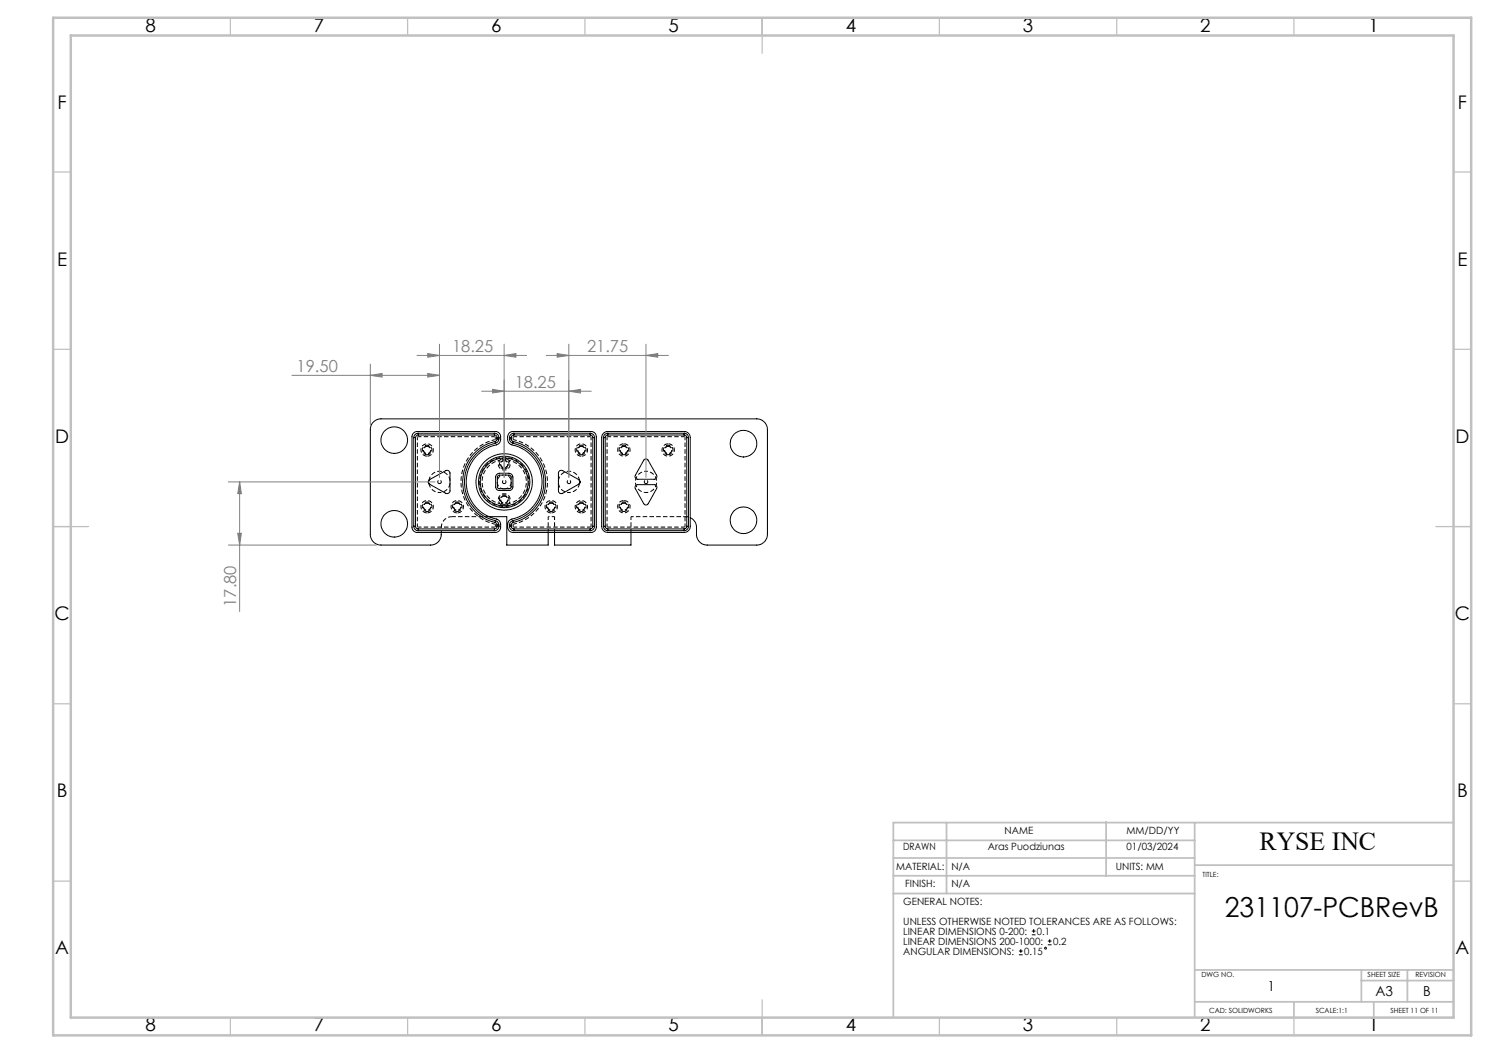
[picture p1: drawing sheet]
<svg xmlns="http://www.w3.org/2000/svg" width="420mm" height="297mm" viewBox="0 0 420 297" stroke-linecap="round" stroke-linejoin="round" font-family="sans-serif">
<g fill="none" stroke="#000" stroke-width=".28" stroke-dasharray="1.3 .6" stroke-linecap="butt">
<path d="M118 123.2l-.3 .2M124 136.4a.5 .5 0 0 0 .4-.7 .5 .5 0 0 0-.8-.1 .5 .5 0 0 0 .2 .8h.2M139.5 124l.2-.2M139.7 123.4l-.2-.2M139.7 123.8v-.4M142.2 136.4a.5 .5 0 0 0 .5-.7 .5 .5 0 0 0-.8-.1 .5 .5 0 0 0 .1 .8h.2M144.7 123.4l.3-.2M144.7 123.8v-.4M144.9 124l-.2-.2M160.5 136.4a.5 .5 0 0 0 .4-.7 .5 .5 0 0 0-.8-.1 .5 .5 0 0 0 .2 .8h.2M166.5 123.2l.2 .2M171.2 123.4l.3-.2"/>
<path d="M182.2 136.4a.5 .5 0 0 0 .5-.7 .5 .5 0 0 0-.8-.1 .5 .5 0 0 0 .1 .8h.2M193 123.2l.2 .2M117.7 148.4l.3 .3M139.5 148.7l.2-.3M139.7 148.1l-.2-.3M139.7 148.4v-.3M144.7 148.1l.2-.3M144.7 148.4v-.3M145 148.7l-.3-.3M166.7 148.4l-.2 .3M171.5 148.7l-.3-.3M193 148.7l.2-.3"/>
</g>
<path d="M118 123.2h21.5M139.5 124a12.2 12.2 0 0 0-9.5 11.9 12.2 12.2 0 0 0 9.5 11.9M144.9 124a12.2 12.2 0 0 1 9.5 11.9 12.2 12.2 0 0 1-9.5 11.9M166.5 123.2h-21.5M171.5 123.2h21.5M118 148.7h21.5M166.5 148.7h-21.5M171.5 148.7h21.5" fill="none" stroke="#000" stroke-width=".28" stroke-dasharray="1.3 .6" stroke-dashoffset=".4" stroke-linecap="butt"/>
<path d="M117.7 148.4v-25M166.7 148.4v-25M171.2 148.4v-25M178 145.7h15.5M193.2 148.4v-25" fill="none" stroke="#000" stroke-width=".28" stroke-dasharray="1.3 .6" stroke-dashoffset=".5" stroke-linecap="butt"/>
<path d="M120.5 128.7a1.75 1.75 0 0 1-1.6-2.5 1.75 1.75 0 0 1 2.9-.4 1.75 1.75 0 0 1-.9 2.8l-.4 .1M164 128.7a1.75 1.75 0 0 0 1.6-2.5 1.75 1.75 0 0 0-3-.4 1.75 1.75 0 0 0 1 2.8l.4 .1M176 125.2a1.75 1.75 0 0 1 1.6 2.5 1.75 1.75 0 0 1-3 .3 1.75 1.75 0 0 1 1-2.8h.4M188.5 125.2a1.75 1.75 0 0 1 1.6 2.5 1.75 1.75 0 0 1-3 .3 1.75 1.75 0 0 1 1-2.8h.4M120.5 144.7a1.75 1.75 0 0 1-1.6-2.5 1.75 1.75 0 0 1 2.9-.4 1.75 1.75 0 0 1-.9 2.8l-.4 .1M129 144.7a1.75 1.75 0 0 1-1.6-2.5 1.75 1.75 0 0 1 2.9-.4 1.75 1.75 0 0 1-.9 2.8l-.4 .1M155.5 144.7a1.75 1.75 0 0 0 1.6-2.5 1.75 1.75 0 0 0-3-.4 1.75 1.75 0 0 0 1 2.8l.4 .1M164 144.7a1.75 1.75 0 0 0 1.6-2.5 1.75 1.75 0 0 0-3-.4 1.75 1.75 0 0 0 1 2.8l.4 .1M176 141.2a1.75 1.75 0 0 1 1.6 2.5 1.75 1.75 0 0 1-3 .3 1.75 1.75 0 0 1 1-2.8h.4" fill="none" stroke="#000" stroke-width=".28" stroke-dasharray="1.3 .6" stroke-dashoffset="-.1" stroke-linecap="butt"/>
<path d="M124 138.9a3 3 0 0 0 2.7-4.3 3 3 0 0 0-5.1-.5 3 3 0 0 0 1.9 4.8h.5M142.2 129a6.9 6.9 0 0 1 6.2 10.2 6.9 6.9 0 0 1-11.9 .7 6.9 6.9 0 0 1 4.9-10.9h.8M160.5 138.9a3 3 0 0 1-2.7-4.3 3 3 0 0 1 5.1-.5 3 3 0 0 1-1.9 4.8h-.5M182.2 132.9a3 3 0 0 1 2.7 4.4 3 3 0 0 1-5.1 .4 3 3 0 0 1 1.9-4.7l.5-.1M124.5 150.2v-1.5" fill="none" stroke="#000" stroke-width=".28" stroke-dasharray="1.3 .6" stroke-dashoffset=".7" stroke-linecap="butt"/>
<g fill="none" stroke="#000" stroke-width=".28" stroke-dasharray="1.3 .6" stroke-dashoffset=".2" stroke-linecap="butt">
<path d="M120.5 125.9a1.06 1.06 0 0 0-1 1.5 1.06 1.06 0 0 0 1.8 .2 1.06 1.06 0 0 0-.5-1.7h-.3M120.5 128.3a1.35 1.35 0 0 0 1.2-2 1.35 1.35 0 0 0-2.3-.2 1.35 1.35 0 0 0 .7 2.1l.4 .1M141 129.8a1.68 1.68 0 0 1 2.5 0M142.2 129.9a1.04 1.04 0 0 0-.9 1.4 1.04 1.04 0 0 0 1.7 .3 1.04 1.04 0 0 0-.5-1.7h-.3M142.2 139.9a1.04 1.04 0 0 1 1 1.4 1.04 1.04 0 0 1-1.8 .3 1.04 1.04 0 0 1 .5-1.7h.3M142.2 132.3a1.35 1.35 0 0 0 1.3-2 1.35 1.35 0 0 0-2.3-.2 1.35 1.35 0 0 0 .7 2.1l.3 .1M164 125.9a1.06 1.06 0 0 1 .9 1.5 1.06 1.06 0 0 1-1.7 .2 1.06 1.06 0 0 1 .5-1.7h.3M164 128.3a1.35 1.35 0 0 0 1.2-2 1.35 1.35 0 0 0-2.3-.2 1.35 1.35 0 0 0 .7 2.1l.4 .1M176 125.9a1.06 1.06 0 0 1 .9 1.5 1.06 1.06 0 0 1-1.7 .2 1.06 1.06 0 0 1 .5-1.7h.3M176 128.3a1.35 1.35 0 0 0 1.2-2 1.35 1.35 0 0 0-2.3-.2 1.35 1.35 0 0 0 .7 2.1l.4 .1M188.5 125.9a1.06 1.06 0 0 1 .9 1.5 1.06 1.06 0 0 1-1.7 .2 1.06 1.06 0 0 1 .5-1.7h.3M188.5 128.3a1.35 1.35 0 0 0 1.2-2 1.35 1.35 0 0 0-2.3-.2 1.35 1.35 0 0 0 .7 2.1l.4 .1"/>
<path d="M120.5 141.9a1.06 1.06 0 0 1 .9 1.5 1.06 1.06 0 0 1-1.7 .2 1.06 1.06 0 0 1 .5-1.7h.3M120.5 144.3a1.35 1.35 0 0 0 1.2-2 1.35 1.35 0 0 0-2.3-.2 1.35 1.35 0 0 0 .7 2.1l.4 .1M124.5 148.7a3 3 0 0 1 3-3M129 141.9a1.06 1.06 0 0 0-1 1.5 1.06 1.06 0 0 0 1.8 .2 1.06 1.06 0 0 0-.5-1.7h-.3M129 144.3a1.35 1.35 0 0 0 1.2-2 1.35 1.35 0 0 0-2.3-.2 1.35 1.35 0 0 0 .7 2.1l.4 .1M137.9 145.7h-10.4M141 142a1.68 1.68 0 0 0 2.5 0M142.2 142.3a1.35 1.35 0 0 0 1.3-2 1.35 1.35 0 0 0-2.3-.2 1.35 1.35 0 0 0 .7 2.1l.3 .1M155.5 141.9a1.06 1.06 0 0 1 .9 1.5 1.06 1.06 0 0 1-1.7 .2 1.06 1.06 0 0 1 .5-1.7h.3M155.5 144.3a1.35 1.35 0 0 0 1.2-2 1.35 1.35 0 0 0-2.3-.2 1.35 1.35 0 0 0 .7 2.1l.4 .1M164 141.9a1.06 1.06 0 0 0-1 1.5 1.06 1.06 0 0 0 1.8 .2 1.06 1.06 0 0 0-.5-1.7h-.3M164 144.3a1.35 1.35 0 0 0 1.2-2 1.35 1.35 0 0 0-2.3-.2 1.35 1.35 0 0 0 .7 2.1l.4 .1"/>
<path d="M176 141.9a1.06 1.06 0 0 1 .9 1.5 1.06 1.06 0 0 1-1.7 .2 1.06 1.06 0 0 1 .5-1.7h.3M176 144.3a1.35 1.35 0 0 0 1.2-2 1.35 1.35 0 0 0-2.3-.2 1.35 1.35 0 0 0 .7 2.1l.4 .1"/>
</g>
<g fill="none" stroke="#000" stroke-width=".28" stroke-dasharray="1.3 .6" stroke-dashoffset=".3" stroke-linecap="butt">
<path d="M120.5 125.9a1.03 1.03 0 0 0-1 1.4 1.03 1.03 0 0 0 1.7 .3 1.03 1.03 0 0 0-.4-1.7h-.3M142.2 129.9a1.01 1.01 0 0 0-.9 1.4 1.01 1.01 0 0 0 1.7 .3 1.01 1.01 0 0 0-.5-1.6l-.3-.1M142.2 139.9a1.01 1.01 0 0 1 1 1.4 1.01 1.01 0 0 1-1.7 .3 1.01 1.01 0 0 1 .4-1.6l.3-.1M164 125.9a1.03 1.03 0 0 1 .9 1.4 1.03 1.03 0 0 1-1.7 .3 1.03 1.03 0 0 1 .5-1.7h.3M176 125.9a1.03 1.03 0 0 1 .9 1.4 1.03 1.03 0 0 1-1.7 .3 1.03 1.03 0 0 1 .5-1.7h.3M188.5 125.9a1.03 1.03 0 0 1 .9 1.4 1.03 1.03 0 0 1-1.7 .3 1.03 1.03 0 0 1 .5-1.7h.3M120.5 141.9a1.03 1.03 0 0 0-1 1.4 1.03 1.03 0 0 0 1.7 .3 1.03 1.03 0 0 0-.4-1.7h-.3M129 141.9a1.03 1.03 0 0 0-1 1.4 1.03 1.03 0 0 0 1.7 .3 1.03 1.03 0 0 0-.4-1.7h-.3M154.6 150.2v-4.5M155.5 141.9a1.03 1.03 0 0 1 .9 1.4 1.03 1.03 0 0 1-1.7 .3 1.03 1.03 0 0 1 .5-1.7h.3M156.4 145.7v4.5M164 141.9a1.03 1.03 0 0 1 .9 1.4 1.03 1.03 0 0 1-1.7 .3 1.03 1.03 0 0 1 .5-1.7h.3"/>
<path d="M176 141.9a1.03 1.03 0 0 1 .9 1.4 1.03 1.03 0 0 1-1.7 .3 1.03 1.03 0 0 1 .5-1.7h.3M178 150.2v-4.5"/>
</g>
<path d="M141 129.8a6.2 6.2 0 0 0-5 6.1 6.2 6.2 0 0 0 5 6.1M141 129.8a1.68 1.68 0 0 0 .1 2.3 1.68 1.68 0 0 0 2.3 0 1.68 1.68 0 0 0 .1-2.3M141 142a1.68 1.68 0 0 1 .1-2.3 1.68 1.68 0 0 1 2.3 0 1.68 1.68 0 0 1 .1 2.3M143.5 142a6.2 6.2 0 0 0 5-6.1 6.2 6.2 0 0 0-5-6.1M193.5 145.7l1.2 .3" fill="none" stroke="#000" stroke-width=".28" stroke-dasharray="1.3 .6" stroke-dashoffset=".6" stroke-linecap="butt"/>
<path d="M142.2 137.9a2 2 0 0 1-1.8-2.9 2 2 0 0 1 3.4-.3 2 2 0 0 1-1.1 3.2h-.5" fill="none" stroke="#000" stroke-width=".28" stroke-dasharray="1.3 .6" stroke-dashoffset=".1" stroke-linecap="butt"/>
<path d="M154.6 145.7h1.8" fill="none" stroke="#000" stroke-width=".28" stroke-dasharray="1.3 .6" stroke-dashoffset=".9" stroke-linecap="butt"/>
<g fill="none" stroke="#000" stroke-width=".28">
<path d="M116.5 122.3l.9-.6h22.3a1.75 1.75 0 0 1 1.5 2.5l-.7 1.1a10.8 10.8 0 0 0-9 10.6 10.8 10.8 0 0 0 9 10.7l.2 .2a2.41 2.41 0 0 1 .4 2.5l-.3 .5-.8 .4h-22.3a1.51 1.51 0 0 1-1.5-1.5v-25.5zM116.7 123.4h.5M116.7 123.4v25M117.2 123.4v25M118 122.2v.5M118 122.7a.78 .78 0 0 0-.8 .7M118 122.2a1.26 1.26 0 0 0-1.3 1.2M118 122.7h21.5M118 122.2h21.5M121 135.4l4.7-2.7a.81 .81 0 0 1 1.2 .7v5.3a.82 .82 0 0 1-1.2 .4l-4.7-2.6-.2-.4zM139.5 122.2v.5M139.5 122.7a.72 .72 0 0 1 .7 .7"/>
<path d="M139.5 122.2a1.26 1.26 0 0 1 1.2 1.2M139.6 124.5a11.7 11.7 0 0 0-9.1 11.4 11.7 11.7 0 0 0 9.1 11.5M139.6 124.5l.1 .5M139.7 125a11.2 11.2 0 0 0-8.7 10.9 11.2 11.2 0 0 0 8.7 11M140.1 133.9l.8-.4h2.6a1.13 1.13 0 0 1 1.2 1v2.8a1.09 1.09 0 0 1-1.2 1.1h-2.6a1.01 1.01 0 0 1-1.1-1.1v-2.8zM140.2 123.8l-.1 .5-.5 .2M140.2 123.4h.5M140.2 123.8h.5M140.2 123.4v.4M140.4 134.2l.5-.2 3 .1 .3 .4v2.8l-.2 .4-.5 .2-3-.1-.2-.5zM140.7 123.8a1.31 1.31 0 0 1-1 1.2M140.7 123.4v.4"/>
<path d="M143.7 122.1l.7-.4h22.3a1.45 1.45 0 0 1 1.5 1.5v25.5a1.45 1.45 0 0 1-1.5 1.5h-22a1.82 1.82 0 0 1-1.5-2.6l.7-1a10.8 10.8 0 0 0 9-10.7 10.8 10.8 0 0 0-9-10.6l-.2-.2a2.34 2.34 0 0 1-.2-2.8zM143.7 123.4h.5M143.7 123.8h.5M143.7 123.8a1.23 1.23 0 0 0 1 1.2M143.7 123.4v.4M144.2 123.8l.2 .5 .4 .2M144.2 123.4v.4M144.7 125a11.2 11.2 0 0 1 8.7 10.9 11.2 11.2 0 0 1-8.7 11M144.8 124.5a11.7 11.7 0 0 1 9.1 11.4 11.7 11.7 0 0 1-9.1 11.5M144.8 124.5l-.1 .5M145 122.7a.72 .72 0 0 0-.8 .7M145 122.2a1.21 1.21 0 0 0-1.3 1.2"/>
<path d="M145 122.2v.5M145 122.7h21.5M145 122.2h21.5M157.9 132.7h.8l4.5 2.6a.74 .74 0 0 1 .4 .6 .74 .74 0 0 1-.4 .7l-4.5 2.5a.79 .79 0 0 1-1.2-.6v-5.1zM166.5 122.7a.72 .72 0 0 1 .7 .7M166.5 122.2v.5M166.5 122.2a1.21 1.21 0 0 1 1.2 1.2M167.2 123.4h.5M167.2 123.4v25M167.7 123.4v25M170.2 123.4h.5M170.2 122.2l.9-.5h21.9a1.69 1.69 0 0 1 1.7 1.7v25a1.69 1.69 0 0 1-1.7 1.8h-21.6a1.69 1.69 0 0 1-1.7-1.8v-25l.1-.6z"/>
<path d="M170.2 123.4v25M170.7 123.4v25M171.4 122.2v.5M171.4 122.7a.72 .72 0 0 0-.7 .7M171.4 122.2a1.21 1.21 0 0 0-1.2 1.2M171.4 122.7h21.6M171.4 122.2h21.6M179.5 136.8l5.1-.1a.76 .76 0 0 1 .6 1.1l-2.4 4.3a.71 .71 0 0 1-1.2 0l-2.4-4.3a.75 .75 0 0 1 .3-1zM181.7 129.6l.5-.2 .5 .2 2.6 4.6a.76 .76 0 0 1-.7 1h-4.8a.76 .76 0 0 1-.6-1.1zM193 122.7a.72 .72 0 0 1 .7 .7M193 122.2v.5M193 122.2a1.21 1.21 0 0 1 1.2 1.2"/>
<path d="M193.7 123.4h.5M193.7 123.4v25M194.2 123.4v25M116.7 148.4h.5M116.7 148.4a1.26 1.26 0 0 0 1.3 1.3M117.2 148.4a.78 .78 0 0 0 .8 .8M118 149.2v.5M118 149.2h21.5M118 149.7h21.5M137.9 145.7h5v8h11.7v-3.5M139.5 149.2v.5M139.6 147.4l.5 .2 .1 .5"/>
<path d="M139.7 146.9l-.1 .5M139.7 146.9a1.31 1.31 0 0 1 1 1.2M140.2 148.4a.72 .72 0 0 1-.7 .8M140.2 148.1h.5M140.2 148.4h.5M140.2 148.1v.3M140.7 148.4a1.26 1.26 0 0 1-1.2 1.3M140.7 148.1v.3M143.7 148.1h.5M143.7 148.4h.5M143.7 148.4a1.21 1.21 0 0 0 1.3 1.3M143.7 148.1v.3"/>
<path d="M144.2 148.4a.72 .72 0 0 0 .8 .8M144.2 148.1v.3M144.7 146.9l.1 .5M144.7 146.9a1.23 1.23 0 0 0-1 1.2M144.8 147.4l-.4 .2-.2 .5M145 149.2v.5M145 149.2h21.5M145 149.7h21.5M156.4 150.2v3.5h21.6v-3.5M166.5 149.2v.5M167.2 148.4a.72 .72 0 0 1-.7 .8M167.2 148.4h.5"/>
<path d="M167.7 148.4a1.21 1.21 0 0 1-1.2 1.3M170.2 148.4h.5M170.2 148.4a1.21 1.21 0 0 0 1.2 1.3M170.7 148.4a.72 .72 0 0 0 .7 .8M171.4 149.2v.5M171.4 149.2h21.6M171.4 149.7h21.6M193 149.2v.5M193.7 148.4a.72 .72 0 0 1-.7 .8M193.7 148.4h.5M194.2 148.4a1.21 1.21 0 0 1-1.2 1.3M194.7 146l.7 .4 .7 .8a6.4 6.4 0 0 1 .4 4.1 3 3 0 0 0 3 2.4h14a3 3 0 0 0 3-3v-29.6a2.99 2.99 0 0 0-3-3h-106a2.99 2.99 0 0 0-3 3v29.6a2.99 2.99 0 0 0 3 3h14a3.1 3.1 0 0 0 3-3.5"/>
<path d="M287.4 269.3h1.1M287.4 268.2h1.1M287.9 267.7v1.1M291 263.7h1.1M291 262.6h1.1M291.6 262.1v1M295.6 266.5h1M295.6 265.4h1M296.1 264.9v1.1"/>
<circle cx="111.2" cy="124.1" r="3.8"/>
<circle cx="142.2" cy="135.9" r="6.8"/>
<circle cx="142.2" cy="135.9" r="7.3"/>
<circle cx="142.2" cy="135.9" r="7.9"/>
<circle cx="209.7" cy="125.2" r="3.7"/>
<circle cx="111.2" cy="147.7" r="3.8"/>
<circle cx="209.7" cy="146.7" r="3.7"/>
<circle cx="294.9" cy="267.4" r=".26"/>
</g>
<g fill="none" stroke="#808080" stroke-width=".28">
<path d="M120.6 99.7l3.4 .6-3.4 .4zM124 97.1v37.6M142.2 97.1v37.6M157.2 99.7l3.2 .6-3.2 .4zM160.4 97.1v37.6M182.2 97.1v37.6M82.3 105.9h41.7M104.5 105.9l3.3-.6v1.1zM104.5 102.7v17.2M117.6 100.3h31M120.6 105.3l3.4 .6-3.4 .5zM135.9 110.3h30.9"/>
<path d="M138.9 109.8l3.3 .5-3.3 .5zM142.2 100.3l3.3-.6v1zM154.1 100.3h34.5M160.4 110.3l3.4-.5v1zM182.2 100.3l3.3-.6v1zM64.4 135.9h58.3M67.6 135.9v36.6M67.6 135.9l.5 3.3h-1zM64.4 153.7h41.8M67.1 150.4h1l-.5 3.3z"/>
</g>
<g fill="none" stroke="#c0c0c0" stroke-width=".35">
<path d="M65 5v5M115 5v5M165 5v5M215 5v10M265 5v5M315 5v5M365 5v5M15 48.5h5M410 48.5h5M15 98.5h5M410 98.5h5M15 148.5h10"/>
<path d="M405 148.5h10M15 198.5h5M410 198.5h5M15 248.5h5M410 248.5h5M65 287v5M115 287v5M165 287v5M215 282v10M265 287v5M315 287v5M365 287v5"/>
</g>
<g fill="none" stroke="#c0c0c0" stroke-width=".5">
<path d="M252 237h85M267 232v20M312 231.8v15.2M337 232v54.8M410 232h-158v55M252 252h85M252 247h85M252 242h85M337 244h73M337 273.6h73M384 273.6v9M384 276.6h26"/>
<path d="M397 273.6v9M337 282.6h73M365 282.6v4.4M387.5 282.8v4.2"/>
</g>
<path d="M15 5h400v287h-400zM20 10h390v277h-390z" fill="none" stroke="#c0c0c0" stroke-width=".7"/>
<g fill="#808080">
<path d="M120.6 105.3l3.4 .6-3.4 .5zM104.5 105.9l3.3-.6v1.1z"/>
<path d="M120.6 99.7l3.4 .6-3.4 .4zM142.2 100.3l3.3-.6v1z"/>
<path d="M157.2 99.7l3.2 .6-3.2 .4zM182.2 100.3l3.3-.6v1z"/>
<path d="M138.9 109.8l3.3 .5-3.3 .5zM160.4 110.3l3.4-.5v1z"/>
<path d="M67.6 135.9l.5 3.3h-1zM67.1 150.4h1l-.5 3.3z"/>
</g>
<text font-size="7.8" x="345.5" y="258.7">231107-PCBRevB</text>
<text font-size="7.3" x="355.3" y="239.7">RYSE INC</text>
<g font-size="5.3">
<text x="41" y="8.9">8</text>
<text x="88.5" y="8.9">7</text>
<text x="138.5" y="8.9">6</text>
<text x="188.5" y="8.9">5</text>
<text x="238.5" y="8.9">4</text>
<text x="288.5" y="8.9">3</text>
<text x="338.5" y="8.9">2</text>
<text x="386" y="8.9">1</text>
<text x="16.2" y="30.7">F</text>
<text x="411.2" y="30.7">F</text>
<text x="16.1" y="74.9">E</text>
<text x="411.1" y="74.9">E</text>
<text x="15.5" y="124.9">D</text>
<text x="410.5" y="124.9">D</text>
<text x="15.4" y="174.9">C</text>
<text x="410.4" y="174.9">C</text>
<text x="16" y="224.9">B</text>
<text x="411" y="224.9">B</text>
<text x="15.5" y="269.2">A</text>
<text x="410.5" y="269.2">A</text>
<text x="41" y="290.9">8</text>
<text x="88.5" y="290.9">7</text>
<text x="138.5" y="290.9">6</text>
<text x="188.5" y="290.9">5</text>
<text x="238.5" y="290.9">4</text>
<text x="288.5" y="290.9">3</text>
<text x="338.5" y="290.9">2</text>
<text x="386" y="290.9">1</text>
</g>
<g font-size="4.7" fill="#808080">
<text x="127.5" y="99.2">18.25</text>
<text x="165.6" y="99.2">21.75</text>
<text x="83.7" y="104.8">19.50</text>
<text x="145.2" y="109.3">18.25</text>
<text x="66.6" y="171.2" transform="rotate(-90 66.6 171.2)">17.80</text>
</g>
<g font-size="3.9">
<text x="357.6" y="279.6">1</text>
<text x="388" y="280.8">A3</text>
<text x="401.4" y="280.9">B</text>
</g>
<g font-size="2.8">
<text x="254.8" y="239.8">DRAWN</text>
<text x="278.6" y="239.8">Aras Puodziunas</text>
<text x="283.3" y="235.2">NAME</text>
<text x="317.8" y="235.2">MM/DD/YY</text>
<text x="317.8" y="239.8">01/03/2024</text>
<text x="252.8" y="245.3">MATERIAL:</text>
<text x="268.4" y="245.3">N/A</text>
<text x="314.7" y="245.4">UNITS: MM</text>
<text x="255.4" y="250.2">FINISH:</text>
<text x="268.4" y="250.2">N/A</text>
<text x="254.8" y="255.2">GENERAL NOTES:</text>
<text x="254.8" y="260.8">UNLESS OTHERWISE NOTED TOLERANCES ARE AS FOLLOWS:</text>
<text x="254.8" y="263.7">LINEAR DIMENSIONS 0-200:</text>
<text x="292.5" y="263.6">0.1</text>
<text x="254.8" y="266.5">LINEAR DIMENSIONS 200-1000:</text>
<text x="254.8" y="269.3">ANGULAR DIMENSIONS:</text>
<text x="288.9" y="269.3">0.15</text>
<text x="297" y="266.5">0.2</text>
</g>
<g font-size="2">
<text x="339.2" y="247.5">TITLE:</text>
<text x="338.9" y="275.5">DWG NO.</text>
<text x="385.8" y="275.5">SHEET SIZE</text>
<text x="399.3" y="275.5">REVISION</text>
<text x="341" y="285.6">CAD: SOLIDWORKS</text>
<text x="371.1" y="285.6">SCALE:1:1</text>
<text x="392.2" y="285.6">SHEET 11 OF 11</text>
</g>
</svg>
